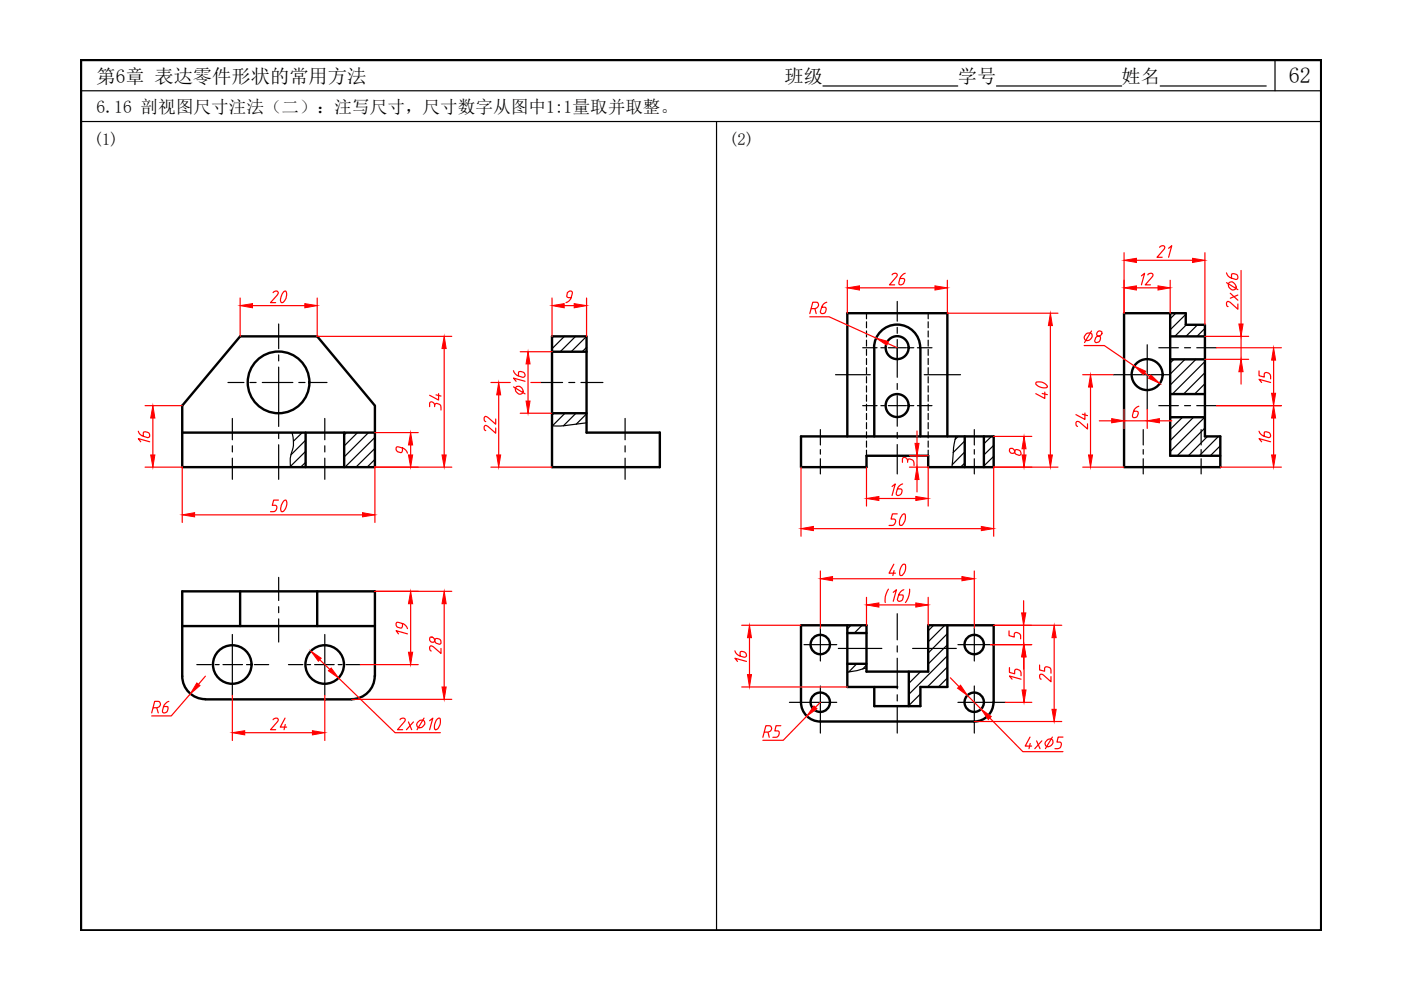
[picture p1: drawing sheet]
<svg xmlns="http://www.w3.org/2000/svg" width="297mm" height="210mm" viewBox="0 0 297 210" stroke-linecap="round" stroke-linejoin="round" font-family="sans-serif">
<!-- layer: 0 -->
<path d="M17.2 12.7h262.9v184.6h-262.9z" fill="none" stroke="#000" stroke-width=".51"/>
<path d="M17.2 19.2h262.9M174.5 18.2h28.6M211.3 18.2h26.5M246 18.2h22.5M270.3 12.7v6.5M17.2 25.8h262.9M151.9 25.8v171.5" fill="none" stroke="#000" stroke-width=".25"/>
<g fill="none" stroke="#000" stroke-width=".51">
<path d="M50.9 71.3h16.4l12.2 14.7v13h-40.9v-13zM117 71.3h7.4v20.4h15.5v7.3h-22.9zM117 74.6h7.4M185.3 73.7a4.9 4.9 0 0 1 4.9-4.9 4.9 4.9 0 0 1 4.9 4.9M185.4 73.7v18.8M195.1 73.7v18.8M238.3 66.4h13.1v2.5h4.1v23.6h3.2v6.5h-20.4zM248.1 66.4v30.2h10.6M248.1 71.3h7.4M248.1 76.2h7.4M38.6 91.7h40.9M64.8 91.7v7.3"/>
<path d="M73 91.7v7.3M117 87.6h7.4M169.8 92.5h40.9v6.5h-13.9v-2.4h-13.1v2.4h-13.9zM179.6 92.5v-26.1h21.3v26.1M204.5 92.5v6.5M208.6 92.5v6.5M248.1 83.6h7.4M248.1 88.5h7.4M38.6 132.7h40.9M50.9 125.4v7.3M67.3 125.4v7.3M179.6 132.6v13.1h10.6"/>
<path d="M179.6 134.2h4.1M200.9 132.6v13.1h-5.8v4h-9.7v-4M38.6 143.3a4.9 4.9 0 0 0 4.9 4.9M38.6 143.4v-18h40.9v18M79.4 143.3a4.9 4.9 0 0 1-4.8 4.9l-31.1 .1M179.6 140.7h4.1M192.7 142.4v7.3M210.6 148.9a4.1 4.1 0 0 1-4 4.1h-32.7a4.1 4.1 0 0 1-4.1-4.1v-16.3h13.9v9.8h13.1v-9.8h13.9v16.3"/>
<circle cx="190.2" cy="73.7" r="2.43"/>
<circle cx="243.2" cy="79.4" r="3.3"/>
<circle cx="59.1" cy="81.1" r="6.5"/>
<circle cx="190.2" cy="86" r="2.43"/>
<circle cx="173.9" cy="136.7" r="2.05"/>
<circle cx="206.6" cy="136.7" r="2.05"/>
<circle cx="49.2" cy="140.9" r="4.1"/>
<circle cx="68.8" cy="140.9" r="4.1"/>
<circle cx="173.9" cy="148.9" r="2.05"/>
<circle cx="206.6" cy="148.9" r="2.05"/>
</g>
<g fill="none" stroke="#000" stroke-width=".25">
<path d="M59.1 77.8v12.6M59.1 68.7v5.2M59.1 75.3v1.2M177.2 79.4h7.3M182.9 73.7h3.1M186.8 73.7h.7M188.3 73.7h3.9M190.2 63.9v4.2M190.2 69.4v1.3M190.2 72v8M193 73.7h.7M194.5 73.7h3.1"/>
<path d="M195.9 79.4h7.8M245.7 73.7h4.1M251.1 73.7h1.3M253.7 73.7h4.2M48.3 81.1h3.4M49.3 88.7v4.5M49.3 94.5v1.3M49.3 97.1v4.5M53 81.1h1.3M55.6 81.1h6.5M59.1 91.7v1.3M59.1 94.3v7.3"/>
<path d="M63.4 81.1h1.3M66 81.1h3.3M68.9 88.7v4.5M68.9 94.5v1.3M68.9 97.1v4.5M114.6 81.1h4.7M120.6 81.1h1.3M123.2 81.1h4.6M132.5 88.7v4.5M132.5 94.5v1.3M132.5 97.1v4.5M173.9 91.1v3.2"/>
<path d="M173.9 95.3v1M173.9 97.3v3.2M182.9 86h3.1M186.8 86h.7M188.3 86h3.9M190.2 81.3v1.3M190.2 83.9v6.5M190.2 91.7v1.2M193 86h.7M194.5 86h3.1M206.6 91.1v3.2M206.6 95.3v1"/>
<path d="M206.6 97.3v3.2M242.4 91.1v3.2M242.4 95.3v1M242.4 97.3v3.2M245.7 86h4.1M251.1 86h1.3M253.7 86h4.2M254.7 91.1v3.2M254.7 95.3v1M254.7 97.3v3.2M59.1 122.4v4.9M59.1 128.6v1.3"/>
<path d="M59.1 131.2v4.9M170.5 136.7h6.9M173.9 133.2v7M177.7 137.5h9.3M190.2 130.1v5.6M190.2 136.9v1.3M190.2 139.6v6.4M193.5 137.5h9.3M203.1 136.7h6.9M206.6 133.2v7M41.7 140.9h3.1M45.6 140.9h.9"/>
<path d="M47.3 140.9h4.1M52.3 140.9h.8M53.9 140.9h3.1M61.2 140.9h3M65.1 140.9h.8M66.7 140.9h4.2M71.7 140.9h.8M73.3 140.9h3.1M167.4 148.9h10M173.9 145.4v10M190.2 147.3v1.3M190.2 149.9v5.5"/>
<path d="M203.1 148.9h10M206.6 145.4v10"/>
</g>
<g fill="none" stroke="#000" stroke-width=".25">
<path d="M117.3 71.3l-.3 .3M119.7 71.3l-2.7 2.6M122 71.3l-3.2 3.3M124.4 71.3l-3.3 3.3M124.4 73.6l-1 1M236 79.4h12.1M243.2 73.1v13.7M248.9 76.2l-.8 .7M249.3 66.4l-1.2 1.2M251.2 76.2l-3.1 3.1M251.4 66.7l-3.3 3.2M251.5 68.9l-2.4 2.4"/>
<path d="M253.6 76.2l-5.5 5.4M253.9 68.9l-2.5 2.4M255.5 69.6l-1.7 1.7M255.5 76.7l-6.9 6.9M255.5 79l-4.6 4.6M61.9 91.7a7.5 7.5 0 0 1-.3 5.1v2.2M64.1 91.7l-1.9 1.8M64.8 93.3l-3.1 3.1M64.8 95.7l-3.2 3.2M64.8 98l-1.1 1M73.4 91.7l-.4 .5M75.8 91.7l-2.8 2.9"/>
<path d="M78.1 91.7l-5.1 5.2M79.5 92.7l-6.4 6.3M79.5 95.1l-4 3.9M79.5 97.4l-1.7 1.6M117.4 87.6l-.4 .4M119.8 87.6l-2.7 2.7M122.1 87.6l-2.6 2.7M124.4 89.6l-5.5 .7h-1.9M124.4 87.7l-2.2 2.2M202.7 92.5l-.5 2.4-.4 4.1M203.1 92.5l-.6 .7M204.5 93.5l-2.4 2.5"/>
<path d="M204.5 95.8l-2.6 2.7M204.5 98.2l-.8 .8M210.2 92.5l-1.6 1.6M210.7 94.4l-2.1 2.1M210.7 96.8l-2.1 2M248.4 88.5l-.3 .2M250.7 88.5l-2.6 2.5M253.1 88.5l-5 4.9M255.4 88.5l-7.3 7.2M255.5 81.4l-2.2 2.2M255.5 90.7l-5.9 5.9M256 92.5l-4 4.1"/>
<path d="M258.3 92.5l-4 4.1M258.7 94.5l-2.1 2.1M49.3 134.5v12.9M68.9 134.5v12.9M180.4 132.6l-.8 .8M182.8 132.6l-1.7 1.6M183.7 134l-.2 .2M197.9 132.6l-1.1 1.2M200.3 132.6l-3.5 3.5M200.9 134.4l-4.1 4.1M200.9 136.7l-4.1 4.1M200.9 139.1l-8.2 8.1"/>
<path d="M181.6 140.7l-1.7 1.8M183.7 141.6l-2 .6-2.1 .3M183.7 141l-.8 .8M192.9 142.4l-.2 .1M195.1 147.1l-2.4 2.5M195.1 149.5l-.2 .2M195.2 142.4l-2.5 2.5M200.9 141.4l-4.3 4.3M200.9 143.7l-1.9 2"/>
</g>
<g fill="none" stroke="#000" stroke-width=".25">
<path d="M183.7 66.4v1.2M183.7 68.2v1.3M183.7 70.2v1.2M183.7 72.1v1.3M183.7 74.1v1.2M183.7 76v1.3M183.7 78v1.2M183.7 79.9v1.3M196.8 66.4v1.2M196.8 68.2v1.3M196.8 70.2v1.2M196.8 72.1v1.3"/>
<path d="M196.8 74.1v1.2M196.8 76v1.3M196.8 78v1.2M196.8 79.9v1.3M183.7 81.8v1.3M183.7 83.8v1.3M183.7 85.7v1.3M183.7 87.7v1.3M183.7 89.6v1.3M183.7 91.6v1.3M183.7 93.5v1.3M183.7 95.4v1.2"/>
<path d="M196.8 81.8v1.3M196.8 83.8v1.3M196.8 85.7v1.3M196.8 87.7v1.3M196.8 89.6v1.3M196.8 91.6v1.3M196.8 93.5v1.3M196.8 95.4v1.2"/>
</g>
<g fill="none" stroke="#f00" stroke-width=".25">
<path d="M179.6 59.4v7M200.9 59.4v7h23.4M238.3 53.6v12.8M240.9 55.2h11.9M248.1 59.4v7M255.5 53.6v15.3M263.1 57.3v11.4M50.9 63.2v8.1M53.5 64.8h11.1M67.3 63.2v8.1h28.5M94.2 73.9v22.6M110.3 74.6h6.7"/>
<path d="M117 63.2v8.1M119.6 64.8h2.1M121.1 63.1h-.6l-.3-.2 .1-.9a.6 .6 0 0 1 1.1 0v.1a2.07 2.07 0 0 1-1.4 2.1M124.4 63.2v8.1M171.7 67.2h4.1l10 4.5M182.2 61h16M188.2 72.8l2 .9M222.7 69v27.5M229.6 79.4h6.4M229.9 73.3h4.2l6.4 4.3M242.7 79.1l1 .7M255.5 71.3h9.2"/>
<path d="M255.5 76.2h9.2M257.9 73.7h13.8M263.1 71.3v4.9M263.1 78.8v2.6M30.8 99h7.8v11.8M30.8 86h7.8M32.4 88.6v7.9M79.5 91.7h9.2M95.8 99h-16.3v11.8M104.1 99h12.9M104.1 81.1h4.1M105.7 83.7v12.8"/>
<path d="M110.3 87.6h6.7M112.6 81.1h2M169.8 99v14.7M183.7 99v8.3M192.8 99h4v8.3M192.8 96.6h4M194.4 91.4v2.6M210.7 92.5h8.1M224.3 99h-13.6v14.7M229.6 99h8.7M231.2 82.1v14.4M233.1 89.2h2.6"/>
<path d="M238.3 86.8v4M238.3 89.2h4.9M241.5 86.1a2 2 0 0 0-1.4 2.3l.3 .1a.7 .7 0 0 0 .8-.3l.1-.5-.1-.4-.8-.1M243.2 86.8v4M245.8 89.2h2.6M257.9 86h13.8M258.7 99h13M270 88.6v7.9M41.3 109.2h35.6M172.5 112.1h35.6M186.3 105.7h7.9M67.8 139.9l2.1 2"/>
<path d="M79.5 125.4h16.3M87.1 128v10.3M94.2 128v17.7M157.3 132.6h12.5M158.9 135.2v7.8M173.9 121.1v12.1M176.5 122.7h27.4M183.7 126.6v6M186.3 128.3h7.9M188.4 124.9a3.8 3.8 0 0 0-.7 2.8M189.4 125.6l.7-.6-.7 2.5M191.6 125a2.13 2.13 0 0 0-1.2 2.4 .67 .67 0 0 0 1-.3l.1-.9-.9-.1"/>
<path d="M192.9 124.9a4.3 4.3 0 0 1-.9 2.8M196.8 126.6v6M206.6 121.1v12.1M210 136.7h8.8M210.7 132.6h14.4M217 127.4v2.5M223.5 135.2v15.2M40.4 147.1l-4.1 4.7h-4.1M43.5 143.4l-1.4 1.7M49.3 147.4v9.6M51.9 155.3h14.3M68.9 147.4v9.6"/>
<path d="M71.8 143.7l12 11.6h9.6M74.6 148.3h21.2M76.4 140.9h12.3M157.3 145.7h22.3M171.1 151.8l-5 5.2h-4.4M173.9 148.9l-1 1.1M201.5 143.7l1.8 1.9M205.1 147.5l2.9 2.9M206.6 153h18.5M209.8 152.2l7.1 7.2h8.5M213.1 148.9h5.7"/>
</g>
<g fill="#f00" stroke="#f00" stroke-width=".21">
<path d="M41.7 144.8l.7 .6-2 1.7z"/>
<path d="M49.3 155.3l2.6-.4v.9z"/>
<path d="M66.2 154.9l2.7 .4-2.7 .5z"/>
<path d="M65.9 138.1l2.2 1.5-.6 .6z"/>
<path d="M69.6 142.2l.6-.6 1.6 2.1z"/>
<path d="M87.1 125.4l.4 2.6h-.9z"/>
<path d="M86.6 138.3h.9l-.4 2.6z"/>
<path d="M94.2 125.4l.4 2.6h-.9z"/>
<path d="M93.7 145.7h.9l-.4 2.6z"/>
<path d="M86.6 96.5h.9l-.4 2.5z"/>
<path d="M87.1 91.7l.4 2.6h-.9z"/>
<path d="M94.2 71.3l.4 2.6h-.9z"/>
<path d="M93.7 96.5h.9l-.4 2.5z"/>
<path d="M38.6 109.2l2.7-.5v.9z"/>
<path d="M76.9 108.7l2.6 .5-2.6 .4z"/>
<path d="M31.9 96.5h.9l-.4 2.5z"/>
<path d="M32.4 86l.4 2.6h-.9z"/>
<path d="M50.9 64.8l2.6-.4v.9z"/>
<path d="M64.6 64.4l2.7 .4-2.7 .5z"/>
<path d="M111.5 85h.9l-.4 2.6z"/>
<path d="M112 74.6l.4 2.6h-.9z"/>
<path d="M105.3 96.5h.9l-.5 2.5z"/>
<path d="M105.7 81.1l.5 2.6h-.9z"/>
<path d="M117 64.8l2.6-.4v.9z"/>
<path d="M121.7 64.4l2.7 .4-2.7 .5z"/>
<path d="M217.1 92.5l.4 2.7h-.8z"/>
<path d="M217.1 136.7l.4 2.6h-.8z"/>
<path d="M216.7 146.3h.8l-.4 2.6z"/>
<path d="M223.5 132.6l.4 2.6h-.9z"/>
<path d="M223 150.4h.9l-.4 2.6z"/>
<path d="M217 136.7l.5 2.6h-.9z"/>
<path d="M216.6 129.9h.9l-.5 2.7z"/>
<path d="M203 145.9l.7-.6 1.4 2.2z"/>
<path d="M208 150.4l2.2 1.5-.7 .7z"/>
<path d="M172.6 149.7l.6 .6-2.1 1.5z"/>
<path d="M183.7 105.7l2.6-.4v.8z"/>
<path d="M194.2 105.3l2.6 .4-2.6 .4z"/>
<path d="M183.7 128.3l2.6-.5v.9z"/>
<path d="M194.2 127.8l2.6 .5-2.6 .4z"/>
<path d="M173.9 122.7l2.6-.5v.9z"/>
<path d="M203.9 122.2l2.7 .5-2.7 .4z"/>
<path d="M169.8 112.1l2.7-.5v.9z"/>
<path d="M208.1 111.6l2.6 .5-2.6 .4z"/>
<path d="M194.4 99l.4 2.7h-.8z"/>
<path d="M194 94h.8l-.4 2.6z"/>
<path d="M158.5 143h.8l-.4 2.7z"/>
<path d="M158.9 132.6l.4 2.6h-.8z"/>
<path d="M179.6 61l2.6-.4v.9z"/>
<path d="M198.2 60.6l2.7 .4-2.7 .5z"/>
<path d="M238.3 61l2.6-.4v.9z"/>
<path d="M245.5 60.6l2.6 .4-2.6 .5z"/>
<path d="M238.3 55.2l2.6-.4v.9z"/>
<path d="M252.8 54.8l2.7 .4-2.7 .5z"/>
<path d="M243.2 89.2l2.6-.4v.8z"/>
<path d="M235.7 88.8l2.6 .4-2.6 .4z"/>
<path d="M231.2 79.4l.4 2.7h-.8z"/>
<path d="M230.8 96.5h.8l-.4 2.5z"/>
<path d="M244 79.5l1.9 1.8-2.4-1.1z"/>
<path d="M240.5 77.6l2.4 1.1-.5 .7z"/>
<path d="M263.1 76.2l.5 2.6h-.9z"/>
<path d="M262.7 68.7h.9l-.5 2.6z"/>
<path d="M269.6 96.5h.9l-.5 2.5z"/>
<path d="M270 86l.5 2.6h-.9z"/>
<path d="M270 73.7l.5 2.7h-.9z"/>
<path d="M269.6 83.4h.9l-.5 2.6z"/>
<path d="M185.8 71.7l2.6 .7-.4 .8z"/>
<path d="M222.3 96.5h.8l-.4 2.5z"/>
<path d="M222.7 66.4l.4 2.6h-.8z"/>
</g>
<g font-size="5.7" fill="#f00">
<text x="244.5" y="55.7">21</text>
<text x="56.4" y="65.3">20</text>
<text x="187.7" y="61.7">26</text>
<text x="240.9" y="61.7">12</text>
<text x="170.7" y="67.7">R6</text>
<text x="229" y="73.7">8</text>
<text x="266" y="82.2">15</text>
<text x="94.9" y="88.2" transform="rotate(-90 94.9 88.2)">34</text>
<text x="112.5" y="84.7" transform="rotate(-90 112.5 84.7)">16</text>
<text x="223.3" y="85.7" transform="rotate(-90 223.3 85.7)">40</text>
<text x="106.2" y="93.1" transform="rotate(-90 106.2 93.1)">22</text>
<text x="231.8" y="92.1" transform="rotate(-90 231.8 92.1)">24</text>
<text x="56.4" y="109.7">50</text>
<text x="187.7" y="112.5">50</text>
<text x="94.9" y="139.7" transform="rotate(-90 94.9 139.7)">28</text>
<text x="213.1" y="145.3">15</text>
<text x="224" y="145.7" transform="rotate(-90 224 145.7)">25</text>
<text x="31.4" y="152.4">R6</text>
<text x="56.4" y="155.9">24</text>
<text x="83.3" y="155.9">2x 10</text>
<text x="160.9" y="157.7">R5</text>
<text x="216.6" y="159.8">4x 5</text>
</g>
<g font-size="5.3" fill="#f00">
<text x="263.5" y="66.7" transform="rotate(-90 263.5 66.7)">2x 6</text>
<text x="32.8" y="94.9" transform="rotate(-90 32.8 94.9)">16</text>
<text x="266" y="94.9">16</text>
<text x="192.6" y="106.2" transform="rotate(-90 192.6 106.2)">16</text>
<text x="187.7" y="123.1">40</text>
<text x="87.5" y="135.5" transform="rotate(-90 87.5 135.5)">19</text>
<text x="154.9" y="141.5">16</text>
</g>
<text font-size="4.9" fill="#f00" x="190.5" y="99.8">3</text>
<text font-size="4.7" x="273.2" y="17.6">62</text>
<g font-size="4.4" fill="#f00">
<text x="83.3" y="97.4">9</text>
<text x="213.1" y="97.7">8</text>
<text x="213.1" y="136.5">5</text>
</g>
<g font-size="4.1">
<text x="20.5" y="17.6">第6章 表达零件形状的常用方法</text>
<text x="166.3" y="17.6">班级</text>
<text x="203.1" y="17.6">学号</text>
<text x="237.8" y="17.6">姓名</text>
</g>
<text font-size="3.7" x="20.5" y="23.9">6.16 剖视图尺寸注法（二）：注写尺寸，尺寸数字从图中1:1量取并取整。</text>
<g font-size="3.5">
<text x="19.9" y="30.8">(1)</text>
<text x="154.6" y="30.8">(2)</text>
</g>
</svg>
